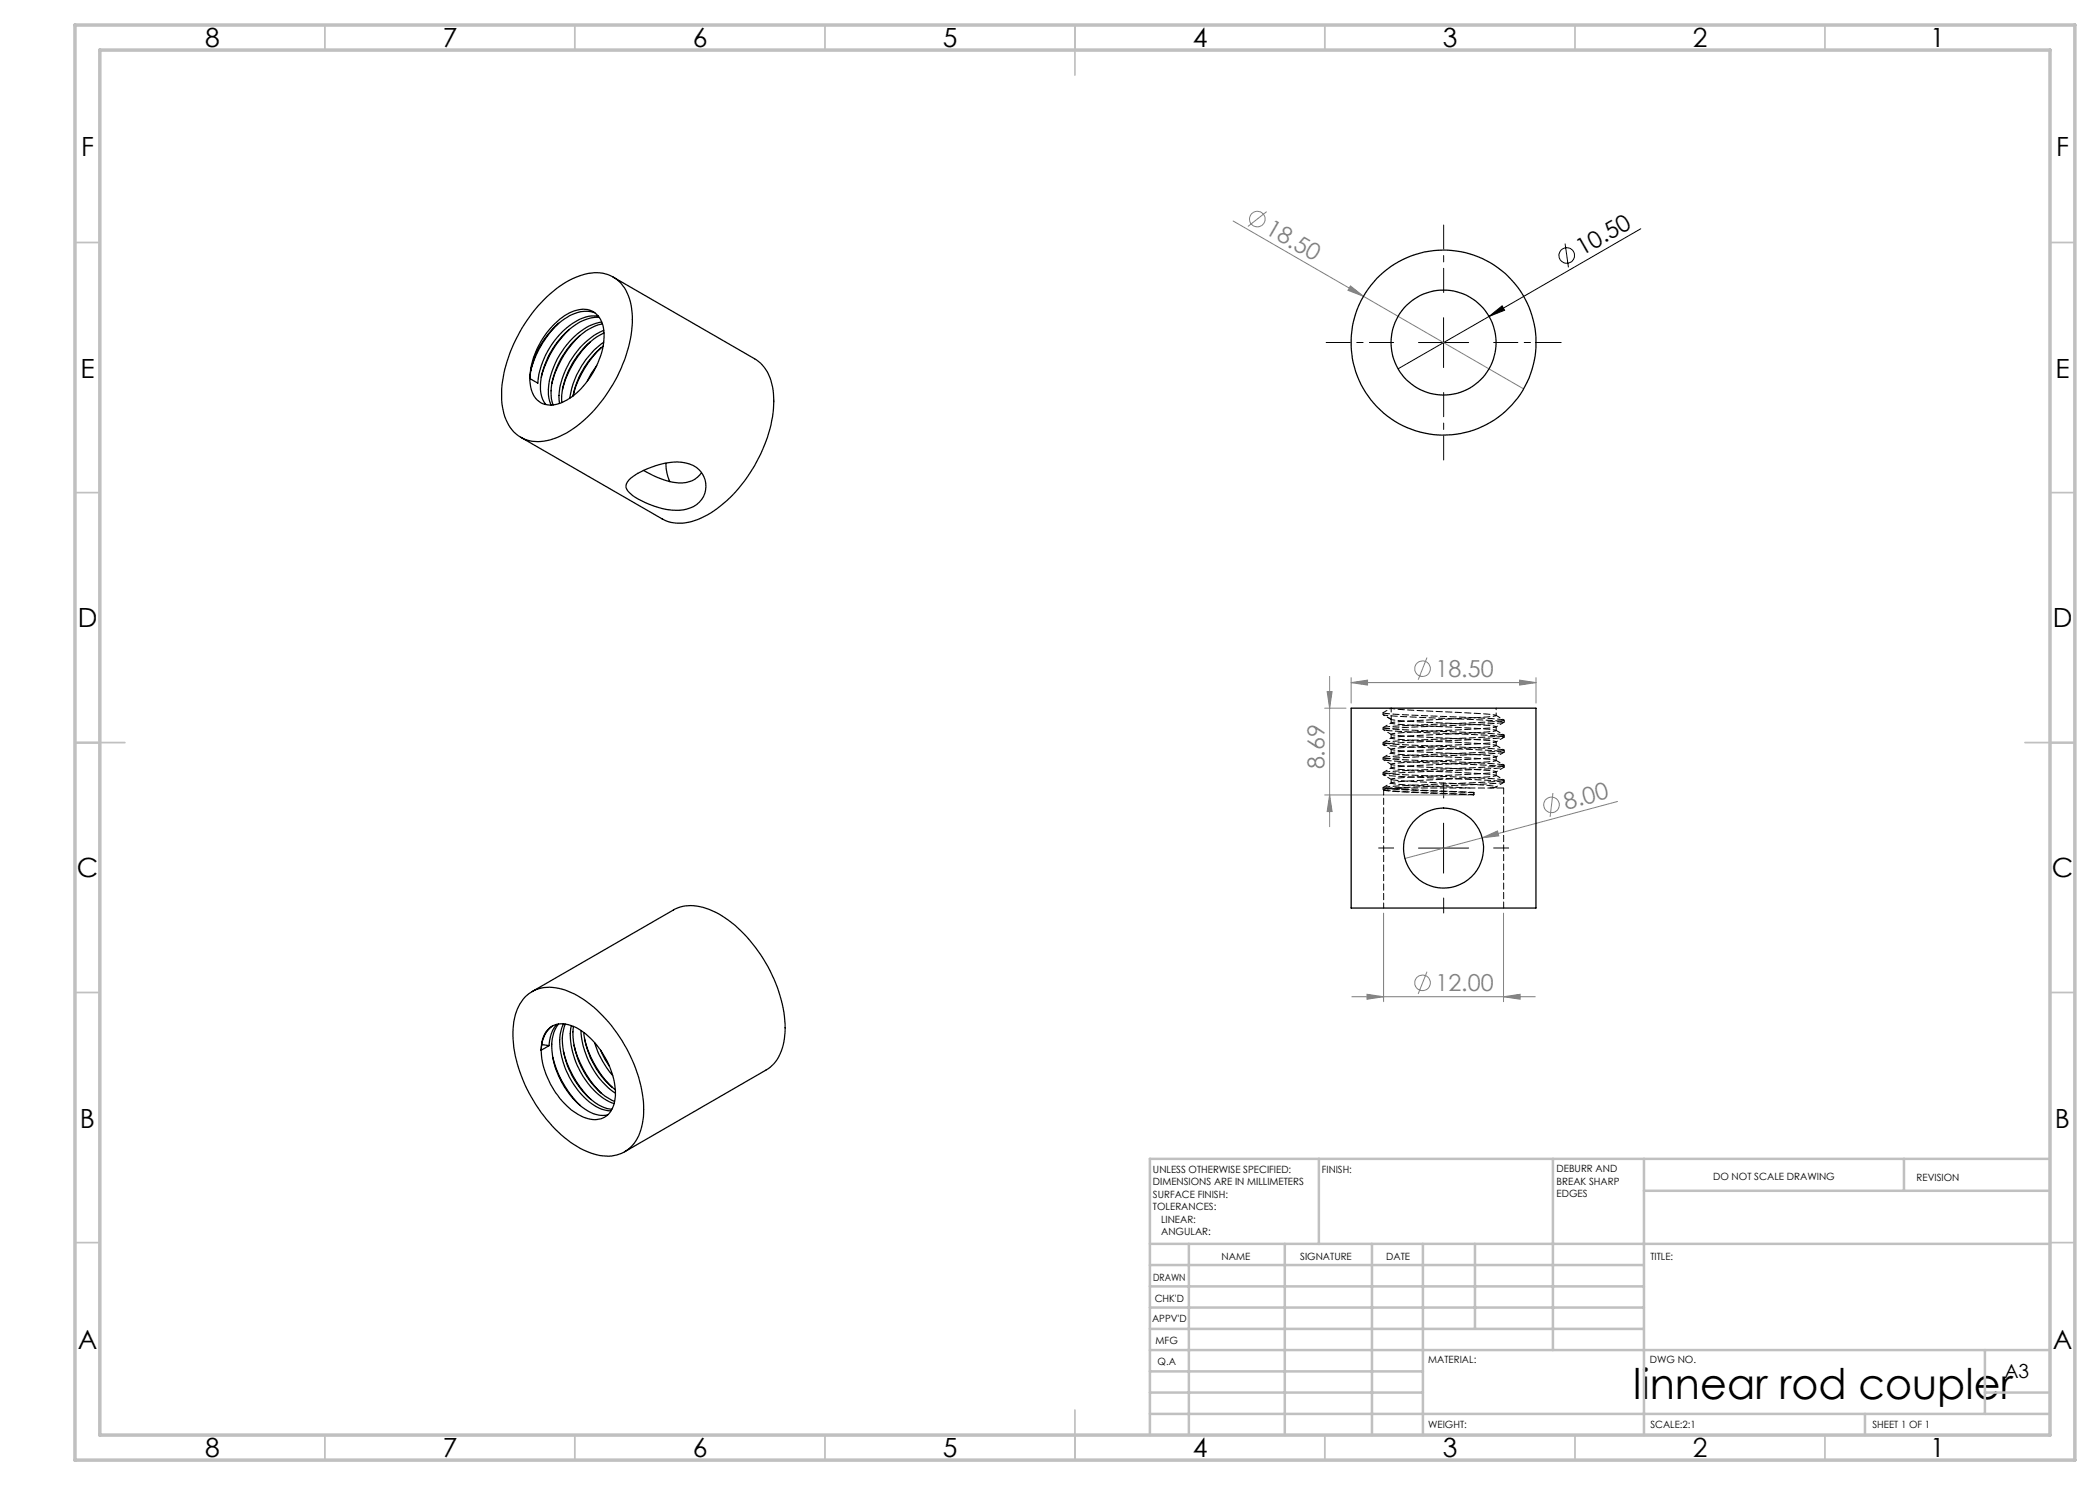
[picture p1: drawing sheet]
<svg xmlns="http://www.w3.org/2000/svg" width="420mm" height="297mm" viewBox="0 0 420 297" stroke-linecap="round" stroke-linejoin="round" font-family="sans-serif">
<g fill="none" stroke="#000" stroke-width=".2">
<path d="M313 48.7l.7 4.8M328.2 45.8l-30.4 17.5M283.7 68.5h10M288.7 63.5v10M297.8 63.3l2.6-2.1 .5 .9zM297.8 63.3l-18.2 10.5M283.7 169.6h10M288.7 164.6v10"/>
<circle cx="313.3" cy="51.1" r="1.55"/>
</g>
<g fill="none" stroke="#808080" stroke-width=".2">
<path d="M246.6 44.2l58.1 33.6M253.3 42.3l-3.7 3M270.1 57.2l2.6 2.1-3.1-1.2zM265.4 138.3h1l-.5 3.3zM265.9 135.3v30M270.2 136.5l3.3-.5v1zM270.2 135.5v5.1M270.2 136.5h37M285.4 131.5l-1.8 4.5M303.9 136l3.3 .5-3.3 .5zM307.2 135.5v5.1M264.9 159h28.8"/>
<path d="M264.9 141.6h4.3M265.9 159l.5 3.3h-1zM310.6 158.6l-.6 4.8M296.4 167.6l3.1-1.4 .3 1zM296.4 167.6l-15.4 4.1M323.5 160.3l-27.1 7.3M270.4 199.4h36.7M273.4 198.9l3.3 .5-3.3 .4zM276.7 182.6v17.7M285.4 194.3l-1.8 4.5M300.7 199.4l3.3-.5v.9zM300.7 182.6v17.7"/>
<circle cx="251.5" cy="43.8" r="1.56"/>
<circle cx="284.5" cy="133.7" r="1.56"/>
<circle cx="310.3" cy="161" r="1.56"/>
<circle cx="284.5" cy="196.6" r="1.56"/>
</g>
<path d="M288.7 58.5v-13.5M278.7 68.5h-13.5M288.7 78.5v13.5M298.7 68.5h13.5" fill="none" stroke="#000" stroke-width=".2" stroke-dasharray="15.2 1.3 1.3 1.3" stroke-dashoffset="10.4"/>
<path d="M288.7 159.6v-3M278.7 169.6h-3M288.7 179.6v3M298.7 169.6h3" fill="none" stroke="#000" stroke-width=".2" stroke-dasharray="15.2 1.3 1.3 1.3"/>
<g fill="none" stroke="#c0c0c0" stroke-width=".35">
<path d="M65 5v5M115 5v5M165 5v5M215 5v10M265 5v5M315 5v5M365 5v5M15 48.5h5M410 48.5h5M15 98.5h5M410 98.5h5M15 148.5h10"/>
<path d="M405 148.5h10M15 198.5h5M410 198.5h5M15 248.5h5M410 248.5h5M65 287v5M115 287v5M165 287v5M215 282v10M265 287v5M315 287v5M365 287v5"/>
</g>
<g fill="none" stroke="#c0c0c0" stroke-width=".5">
<path d="M263.8 231.8v17M310.6 231.8v38.2M328.8 231.8v55.2M328.8 238.2h81.2M380.8 231.8v6.4M410 231.8h-180v55.2M230 248.8h180M230 257.3h98.8M230 253h98.8M237.8 248.8v38.2M257 248.8v38.2M274.4 248.8v38.2"/>
<path d="M284.6 248.8v38.2M295 248.8v17M230 265.8h98.8M230 261.5h98.8M230 278.5h54.6M230 274.3h54.6M230 270h180M397 278.5h13M397 270v12.8M230 282.8h180M373 282.8v4.2"/>
</g>
<path d="M15 5h400v287h-400zM20 10h390v277h-390z" fill="none" stroke="#c0c0c0" stroke-width=".7"/>
<path d="M297.8 63.3l2.6-2.1 .5 .9z" fill="#000"/>
<g fill="#808080">
<path d="M270.1 57.2l2.6 2.1-3.1-1.2z"/>
<path d="M296.4 167.6l3.1-1.4 .3 1z"/>
<path d="M300.7 199.4l3.3-.5v.9zM273.4 198.9l3.3 .5-3.3 .4z"/>
<path d="M270.2 136.5l3.3-.5v1zM303.9 136l3.3 .5-3.3 .5z"/>
<path d="M265.9 159l.5 3.3h-1zM265.4 138.3h1l-.5 3.3z"/>
</g>
<g fill="none" stroke="#000" stroke-width=".25">
<path d="M108.8 59.9a16.3 16.3 0 0 1 10.1-5.4 7 7 0 0 1 7.2 5.9 22 22 0 0 1-2.2 14 26.5 26.5 0 0 1-12 12.9 7.9 7.9 0 0 1-9.2-.9 11.3 11.3 0 0 1-2.4-8.5 29.8 29.8 0 0 1 8.5-18zM122.6 55.4l28.3 16.4a8.2 8.2 0 0 1 3.7 6.3 25.5 25.5 0 0 1-4.7 16.7 23.2 23.2 0 0 1-10.9 9.3 7.8 7.8 0 0 1-6.6-.3l-28.3-16.3M110.6 65.2a8.3 8.3 0 0 1 6.9-3.3 4.5 4.5 0 0 1 3.3 4.7 16 16 0 0 1-8.4 13.9 4.2 4.2 0 0 1-5.7-1.4 10.1 10.1 0 0 1 .3-8.2 16.4 16.4 0 0 1 3.6-5.7zM111.7 64.7a20.1 20.1 0 0 0-5.6 9.6M113.9 65.9a19.4 19.4 0 0 0-5.6 9.6M116 67.1a19.8 19.8 0 0 0-5.6 9.6M118.1 68.3a20.1 20.1 0 0 0-5.6 9.6M119 62.5a7.1 7.1 0 0 0-6.6 1.7 16.6 16.6 0 0 0-6.4 11.5M119.3 73.1l-1.1 1.7-.7 1.4M119.7 63.2a8.9 8.9 0 0 0-7.2 3.1 16.7 16.7 0 0 0-4.9 10.3l-1.6-.9M119.8 63.5a9.1 9.1 0 0 0-6.7 3.1 16.1 16.1 0 0 0-5 11.4l.1 .6a4.4 4.4 0 0 0 1 2.3M120.3 64.4a13 13 0 0 0-8.5 6.8 12.4 12.4 0 0 0-1.9 8.9l.3 .9"/>
<path d="M120.5 64.8a12 12 0 0 0-7.5 5.7 13.4 13.4 0 0 0-2.6 9.9l.2 .6M120.6 69.2a16.8 16.8 0 0 0-6 10 20.1 20.1 0 0 1 5.6-9.6M120.7 68.5a16.5 16.5 0 0 0-6.7 11.1M120.8 66.1a15.7 15.7 0 0 0-8.6 10.4l-.4 2.1 .1 2.1M120.8 66.6a16.2 16.2 0 0 0-8.5 13.3l.1 .6M125.7 96.1a15.7 15.7 0 0 1 10.7-3.6 4.7 4.7 0 0 1 4.4 2.8 4.7 4.7 0 0 1-1 5.2 7.3 7.3 0 0 1-6.4 1.4 16.4 16.4 0 0 1-7.6-3.4 1.52 1.52 0 0 1-.1-2.4zM128.7 94.1a16.3 16.3 0 0 0 7.8 2.5 4.6 4.6 0 0 0 3.8-2.1M133.2 92.7a8.4 8.4 0 0 0 .8 3.6M270.2 141.6h37v40h-37zM105 199.4a7.3 7.3 0 0 1 7.9-1.4 23.9 23.9 0 0 1 11.9 10.9 24.2 24.2 0 0 1 3.7 15.8 7.2 7.2 0 0 1-6.2 6.5 13.5 13.5 0 0 1-9.4-3.7 29.5 29.5 0 0 1-10.3-20.3 10.8 10.8 0 0 1 2.4-7.8zM106.4 198.3l28.3-16.3a8.3 8.3 0 0 1 7.8 .2 26.8 26.8 0 0 1 12.3 13.6 20.9 20.9 0 0 1 1.7 13.9 7.1 7.1 0 0 1-3.3 4.3l-28.3 16.4M108.3 208.9l1.5 .2"/>
<path d="M109.5 206a4.2 4.2 0 0 1 5.2-.7 15.8 15.8 0 0 1 8 10.3 8.1 8.1 0 0 1-.9 7.1 4.5 4.5 0 0 1-5.7 .5 15.9 15.9 0 0 1-7.3-9.5 9.1 9.1 0 0 1 .4-7.4zM109.8 209.1l-1.6 .9M110.5 205.2a5.7 5.7 0 0 0-2.3 4.8M110.6 211.5a20.1 20.1 0 0 0 5.5 9.6M111.4 204.9a6.5 6.5 0 0 0-1.6 4.2M111.7 204.8a9 9 0 0 0-.9 7.7 16.6 16.6 0 0 0 6.9 9.7l1 .5a4.8 4.8 0 0 0 2.9 .3M112.7 210.3a20.2 20.2 0 0 0 5.5 9.6M112.7 204.8a10 10 0 0 0 0 7.8 15.5 15.5 0 0 0 7 9l1.2 .4 1.3 .2M113.1 204.8a11.2 11.2 0 0 0 .4 8.3 14.8 14.8 0 0 0 7.3 8.4l1.6 .4M114.3 205.1a15.2 15.2 0 0 0 3.3 11.6 11 11 0 0 0 5.2 4M114.7 205.3a16 16 0 0 0 7.7 14.8l.5 .2M114.8 209a20.5 20.5 0 0 0 5.5 9.7"/>
<path d="M116.2 206.1a16.5 16.5 0 0 0 6.9 12.5M116.8 206.5a17 17 0 0 0 6.2 11.4M116.9 207.8a19.8 19.8 0 0 0 5.5 9.6M118.9 208.6a18.6 18.6 0 0 0 3.6 6.5M120.1 210l.9 1.9 .8 1.3"/>
<circle cx="288.7" cy="68.5" r="18.5"/>
<circle cx="288.7" cy="68.5" r="10.5"/>
<circle cx="288.7" cy="169.6" r="8"/>
</g>
<g fill="none" stroke="#000" stroke-width=".2" stroke-dasharray="1.3 .6">
<path d="M276.6 142.5v.4M276.6 145.5v.4M276.6 148.5v.4M276.6 151.5v.4M276.6 154.5v.4M276.6 157.5v.4M276.7 158h.1M276.8 158v.1M280.4 157.6h-3.2M294.7 159l.1-.1M294.7 159v-.5M294.8 158.5h-.1"/>
<path d="M294.8 158.9v-.4M299.2 157.6v-.2M300.7 157.6h-20.3M300.9 147.4v-.4M300.9 150.4v-.4M300.9 153.4v-.4M300.9 156.4v-.4M300.9 144.4v-.4"/>
</g>
<path d="M276.6 142.5a185.5 185.5 0 0 0 17.3 1l4.7 .2 2.2 .3M276.6 151.5a185 185 0 0 0 17.2 1l4.8 .2 2.2 .3M276.6 145.6a337.1 337.1 0 0 0 20.7 1.1l3.5 .3M276.6 148.6a337.2 337.2 0 0 0 20.7 1.1l3.5 .3M276.6 154.6a336.9 336.9 0 0 0 20.7 1.1l3.5 .3M278.2 155.9a133.7 133.7 0 0 0 14.8 .9l4.8 .3 1.4 .3-1.4 .2M300.9 156a185 185 0 0 1-17.3 1l-4.8 .2-2.2 .3M300.9 153a184.8 184.8 0 0 1-17.3 1l-4.8 .2-2.2 .3M300.9 150a185.2 185.2 0 0 1-17.3 1l-4.8 .2-2.2 .3M300.9 147a185 185 0 0 1-17.3 1l-4.8 .2-2.2 .3M300.9 144a185.3 185.3 0 0 1-17.3 1l-5.4 .3-1.6 .2" fill="none" stroke="#000" stroke-width=".2" stroke-dasharray="1.3 .6" stroke-dashoffset="-.1"/>
<path d="M276.6 157.6a251.1 251.1 0 0 0 18.2 .9M300.7 181.6v-24" fill="none" stroke="#000" stroke-width=".2" stroke-dasharray="1.3 .6" stroke-dashoffset=".1"/>
<g fill="none" stroke="#000" stroke-width=".2" stroke-dasharray="1.3 .6" stroke-dashoffset=".9">
<path d="M276.6 142.9l1.6 1M276.7 146l1.6 .9M276.7 149l1.6 .9M276.7 152l1.6 .9M276.7 155l1.6 .9M276.7 143l1.6 .9M278.2 141.6l-1.6 .9M278.3 150.6l-1.7 .9M278.3 147.6l-1.7 .9M278.3 144.6l-1.7 .9M278.3 156.6l-1.7 .9M278.3 153.6l-1.7 .9"/>
<path d="M299.2 148.4l1.6-1M299.2 151.4l1.6-1M299.2 154.4l1.6-1M299.2 157.4l1.6-1M299.2 145.4l1.6-1M300.8 144l-1.6-.9M300.8 147l-1.6-.9M300.8 150l-1.6-.9M300.8 153l-1.6-.9M300.8 156l-1.6-.9"/>
</g>
<path d="M278.2 141.6a151.7 151.7 0 0 0 15.5 1l4.3 .3 1.2 .2a151.7 151.7 0 0 1-15.4 1l-4.3 .3-1.3 .2M278.2 144.6a151.7 151.7 0 0 0 15.5 1l4.3 .3 1.2 .2a151.7 151.7 0 0 1-15.4 1l-4.3 .3-1.3 .2M278.2 147.6a151.7 151.7 0 0 0 15.5 1l4.3 .3 1.2 .2a151.7 151.7 0 0 1-15.4 1l-4.3 .3-1.3 .2M278.2 150.6a151.7 151.7 0 0 0 15.5 1l4.3 .3 1.2 .2a151.7 151.7 0 0 1-15.4 1l-4.3 .3-1.3 .2M278.2 153.6a151.7 151.7 0 0 0 15.5 1l4.3 .3 1.2 .2a151.7 151.7 0 0 1-15.4 1l-4.3 .3-1.3 .2M278.2 152.9a151.7 151.7 0 0 0 15.5 .9l4.3 .3 1.2 .3a151.7 151.7 0 0 1-15.4 .9l-4.3 .3-1.3 .3M278.2 149.9a151.7 151.7 0 0 0 15.5 .9l4.3 .3 1.2 .3a151.7 151.7 0 0 1-15.4 .9l-4.3 .3-1.3 .3M278.2 146.9a151.7 151.7 0 0 0 15.5 .9l4.3 .3 1.2 .3a151.7 151.7 0 0 1-15.4 .9l-4.3 .3-1.3 .3M278.2 143.9a151.7 151.7 0 0 0 15.5 .9l4.3 .3 1.2 .3a151.7 151.7 0 0 1-15.4 .9l-4.3 .3-1.3 .3M278.2 143.9v-2.3" fill="none" stroke="#000" stroke-width=".2" stroke-dasharray="1.3 .6" stroke-dashoffset=".5"/>
<path d="M276.7 143l2.6 .2 6.8 .4a143.6 143.6 0 0 1 14.8 .8 201.5 201.5 0 0 1-17.4 1l-5 .2-1.9 .3a201.6 201.6 0 0 0 17.4 1l5 .2 1.9 .3a201.2 201.2 0 0 1-17.4 1l-5 .2-1.9 .3a201.6 201.6 0 0 0 17.4 1l5 .2 1.9 .3a201.2 201.2 0 0 1-17.4 1l-5 .2-1.9 .3a201.3 201.3 0 0 0 17.4 1l5 .2 1.9 .3a201.2 201.2 0 0 1-17.4 1l-5 .2-1.9 .3a201.3 201.3 0 0 0 17.4 1l5 .2 1.9 .3a201 201 0 0 1-17.4 1l-5 .2-1.9 .3a201.3 201.3 0 0 0 17.4 1h.8M278.2 156.6a153.2 153.2 0 0 0 15.1 1h.7M278.2 155.9v.7M278.2 152.9v.7M278.2 149.9v.7M278.2 146.9v.7M278.2 143.9v.7M294.7 158.5l-17.5-.9M299.2 146.1v-.7M299.2 149.1v-.7M299.2 152.1v-.7M299.2 155.1v-.7" fill="none" stroke="#000" stroke-width=".2" stroke-dasharray="1.3 .6" stroke-dashoffset=".4"/>
<path d="M294.7 159l-4.8-.2a115 115 0 0 1-13.2-.8l3.7-.4" fill="none" stroke="#000" stroke-width=".2" stroke-dasharray="1.3 .6" stroke-dashoffset=".2"/>
<path d="M276.7 158v23.6" fill="none" stroke="#000" stroke-width=".2" stroke-dasharray="1.3 .6" stroke-dashoffset=".3"/>
<path d="M299.2 143.1v-1.5" fill="none" stroke="#000" stroke-width=".2" stroke-dasharray="1.3 .6" stroke-dashoffset=".8"/>
<text font-size="8.5" x="326.6" y="279.7">linnear rod coupler</text>
<g font-size="5.3">
<text x="41" y="9.5">8</text>
<text x="88.5" y="9.5">7</text>
<text x="138.5" y="9.5">6</text>
<text x="188.5" y="9.5">5</text>
<text x="238.5" y="9.5">4</text>
<text x="288.5" y="9.5">3</text>
<text x="338.5" y="9.5">2</text>
<text x="386" y="9.5">1</text>
<text x="16.2" y="31.2">F</text>
<text x="411.2" y="31.2">F</text>
<text x="16.1" y="75.5">E</text>
<text x="411.1" y="75.5">E</text>
<text x="15.5" y="125.5">D</text>
<text x="410.5" y="125.5">D</text>
<text x="15.4" y="175.5">C</text>
<text x="410.4" y="175.5">C</text>
<text x="16" y="225.5">B</text>
<text x="411" y="225.5">B</text>
<text x="15.5" y="269.7">A</text>
<text x="410.5" y="269.7">A</text>
<text x="41" y="291.5">8</text>
<text x="88.5" y="291.5">7</text>
<text x="138.5" y="291.5">6</text>
<text x="188.5" y="291.5">5</text>
<text x="238.5" y="291.5">4</text>
<text x="288.5" y="291.5">3</text>
<text x="338.5" y="291.5">2</text>
<text x="386" y="291.5">1</text>
</g>
<g font-size="4.7" fill="#808080">
<text x="252.8" y="46.6" transform="rotate(30 252.8 46.6)">18.50</text>
<text x="287.1" y="135.4">18.50</text>
<text x="264.9" y="153.9" transform="rotate(-90 264.9 153.9)">8.69</text>
<text x="313.2" y="161.9" transform="rotate(-15 313.2 161.9)">8.00</text>
<text x="287.1" y="198.3">12.00</text>
</g>
<text font-size="4.7" x="316.4" y="51.3" transform="rotate(-30 316.4 51.3)">10.50</text>
<text font-size="3.9" x="400.9" y="275.5">A3</text>
<g font-size="2">
<text x="230.6" y="234.6">UNLESS OTHERWISE SPECIFIED:</text>
<text x="230.6" y="237.1">DIMENSIONS ARE IN MILLIMETERS</text>
<text x="230.6" y="239.6">SURFACE FINISH:</text>
<text x="264.4" y="234.6">FINISH:</text>
<text x="311.3" y="234.5">DEBURR AND</text>
<text x="311.3" y="237">BREAK SHARP</text>
<text x="311.3" y="239.5">EDGES</text>
<text x="342.6" y="236">DO NOT SCALE DRAWING</text>
<text x="383.3" y="236.2">REVISION</text>
<text x="230.6" y="242.1">TOLERANCES:</text>
<text x="232.2" y="244.6">LINEAR:</text>
<text x="232.2" y="247.1">ANGULAR:</text>
<text x="244.3" y="252">NAME</text>
<text x="260" y="251.9">SIGNATURE</text>
<text x="277.2" y="251.9">DATE</text>
<text x="330.1" y="251.9">TITLE:</text>
<text x="230.6" y="256.1">DRAWN</text>
<text x="230.9" y="260.3">CHK'D</text>
<text x="230.4" y="264.4">APPV'D</text>
<text x="231.1" y="268.8">MFG</text>
<text x="231.5" y="273">Q.A</text>
<text x="285.6" y="272.5">MATERIAL:</text>
<text x="330" y="272.5">DWG NO.</text>
<text x="285.6" y="285.5">WEIGHT:</text>
<text x="330.1" y="285.6">SCALE:2:1</text>
<text x="374.5" y="285.6">SHEET 1 OF 1</text>
</g>
</svg>
